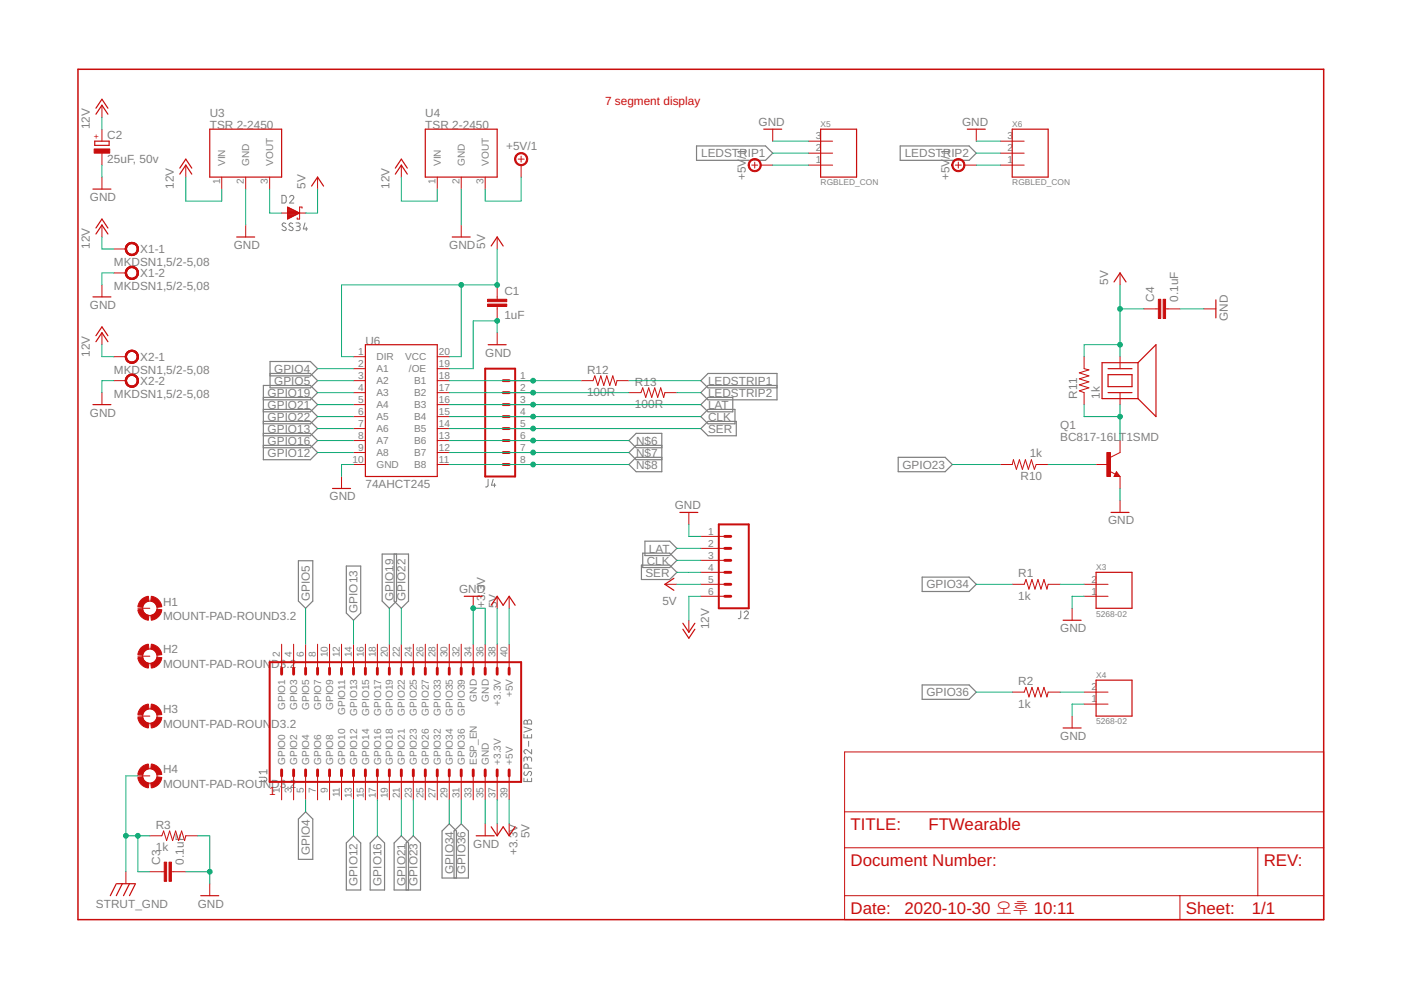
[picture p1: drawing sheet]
<svg xmlns="http://www.w3.org/2000/svg" width="297mm" height="210mm" viewBox="0 0 297 210" stroke-linecap="round" stroke-linejoin="round" font-family="sans-serif">
<g fill="none" stroke="#808080" stroke-width=".21">
<path d="M59.8 41.4l.6 .1 .2 .2 .1 .9-.3 .4-.6 .1zM60.6 47.4l-.4-.1-.4 .3 .1 .3 .6 .3a.38 .38 0 0 1 .1 .5 .38 .38 0 0 1-.5 .2l-.3-.2M61.4 41.8a.44 .44 0 0 1 .6-.3 .44 .44 0 0 1 .2 .7l-.8 .9h.9M62.1 47.4l-.3-.1a.37 .37 0 0 0-.5 .1 .37 .37 0 0 0 .2 .5l.5 .3a.38 .38 0 0 1 .1 .5 .38 .38 0 0 1-.5 .2l-.4-.2M62.8 47.3h.5a.36 .36 0 0 1 .3 .3 .36 .36 0 0 1-.3 .4h-.4M63.2 48a.46 .46 0 0 1 .4 .4 .46 .46 0 0 1-.4 .5h-.4M64.7 47.3l-.4 1.2h.9M64.9 48.2v.7M103.5 101.6v1.4l-.5 .3M104.6 101.6l-.4 1.3h.9M104.8 102.5v.8M157.1 129.5l-.1 1.5-.5 .2"/>
<path d="M157.8 129.9a.44 .44 0 0 1 .6-.3 .44 .44 0 0 1 .1 .7l-.7 .9h.9M111.1 155.7v.7h1.6v-.7M111.1 154.1l1.6 .6-1.6 .5M111.2 152.8l.4-.1 .2 .4a.46 .46 0 0 1 .5-.5 .46 .46 0 0 1 .4 .5v.4h-1.6zM111.8 153.1v.4M111.8 155.9v.5M112.1 157.2v1M112.7 158.9v.9l-.9-.7a.44 .44 0 0 0-.7 .1 .44 .44 0 0 0 .3 .6M54.9 164.8h1.2a.46 .46 0 0 1 .5 .5 .46 .46 0 0 1-.5 .4h-1.2M56.6 163.6h-1.7l.4 .5M56.6 163.2v.9M111.1 165v.7h1.6v-.7"/>
<path d="M111.2 163.6a.42 .42 0 0 0-.1 .6 .42 .42 0 0 0 .6 .1l.4-.7a.42 .42 0 0 1 .6 .1 .42 .42 0 0 1-.1 .6l-.1 .2M111.8 160.9a.46 .46 0 0 1 .5-.4 .46 .46 0 0 1 .4 .4v.5M111.8 161.2v-.4a.36 .36 0 0 0-.4-.3 .36 .36 0 0 0-.3 .3v.6M111.8 165.2v.5M112 162.9v-.5a.44 .44 0 0 0-.5-.4 .44 .44 0 0 0-.4 .4v.5h1.6"/>
</g>
<g fill="none" stroke="#808080" stroke-width=".25">
<path d="M147.7 30.9h14.6l1.5 1.6-1.5 1.5h-14.6zM190.9 30.9h14.6l1.5 1.6-1.5 1.5h-14.6zM57.3 79.2h8.5l1.5 1.5-1.5 1.5h-8.5v-5.6h8.5l1.5 1.6-1.5 1.5h-8.5M55.8 84.8h10l1.5-1.6-1.5-1.5h-10v15.8h10l1.5-1.6-1.5-1.5h-10M55.8 84.3h10l1.5 1.5-1.5 1.5h-10M55.8 86.8h10l1.5 1.5-1.5 1.6h-10M55.8 89.3h10l1.5 1.6-1.5 1.5h-10M55.8 91.9h10l1.5 1.5-1.5 1.5h-10M140.3 94.4h-5.4l-1.6 1.5 1.6 1.6h5.4M140.3 94.9h-5.4l-1.6-1.5 1.6-1.5h5.4v8.1h-5.4l-1.6-1.5 1.6-1.5h5.4M148.6 90.9l1.5-1.6h6v3.1h-6zM148.6 85.8l1.5-1.5h5.3v3h-5.3z"/>
<path d="M148.6 88.3l1.5-1.5h5.7v3.1h-5.7zM164.7 81.7h-14.6l-1.5 1.5 1.5 1.6h14.6v-5.6h-14.6l-1.5 1.5 1.5 1.5h14.6M190.4 97h10l1.5 1.5-1.5 1.5h-10zM63.3 118.9h3v8.5l-1.5 1.6-1.5-1.6zM83.6 117.5v9.9l1.5 1.6 1.5-1.6v-9.9h-5.6v9.9l1.5 1.6 1.6-1.6v-9.9M136 119.8h6l1.5 1.5-1.5 1.6h-6zM136.3 117.3h5.7l1.5 1.5-1.5 1.5h-5.7zM136.7 114.7h5.3l1.5 1.6-1.5 1.5h-5.3zM73.4 120h3.1v10l-1.5 1.5-1.6-1.5zM195.5 122.4h10l1.5 1.5-1.5 1.5h-10zM195.5 145.2h10l1.5 1.5-1.5 1.6h-10zM64.8 172.1l1.5 1.6v8.5h-3v-8.5z"/>
<path d="M73.4 178.7l1.6-1.5 1.5 1.5v10h-3.1zM78.5 178.7l1.5-1.5 1.5 1.5v10h-3zM86.1 188.7v-10l1.5-1.5 1.6 1.5v10h-5.6v-10l1.5-1.5 1.5 1.5v10M96.3 186.2v-10l1.5-1.5 1.5 1.5v10h-5.6v-10l1.5-1.5 1.6 1.5v10"/>
</g>
<path d="M16.5 14.7h264.1v180.3h-264.1z" fill="none" stroke="#c90d0c" stroke-width=".32"/>
<g fill="none" stroke="#c90d0c" stroke-width=".21">
<path d="M21.6 22.3v2.5M21.6 27.4v2.5M21.6 32.5v2.5M21.6 37.5v2.6M39.4 35v2.5M47 37.5v2.6M52.1 37.5v2.6M57.2 37.5v2.6M67.3 37.5v2.6M85.1 35v2.5M92.7 37.5v2.6M97.8 37.5v2.6"/>
<path d="M102.9 37.5v2.6M109.9 33.7h1.2M110.5 33.1v1.3M110.5 35v2.5M159.4 35h1.3M160 34.4v1.2M161.3 35h2.5M163.8 27.4v2.5M171.4 29.9h5.1M171.4 32.5h5.1M171.4 35h5.1M202.5 35h1.3"/>
<path d="M203.2 34.4v1.2M204.4 35h2.6M207 27.4v2.5M212.1 29.9h5M212.1 32.5h5M212.1 35h5M21.6 47.7v2.5M24.2 52.8h2.5M24.2 57.9h2.5M52.1 47.7v2.5M59.7 45.2h1.3M61 43.9l2.5 1.3-2.5 1.2z"/>
<path d="M61 46.4h.1M61 46.3h.3M61 46.1h.6M61 46h.8M61 45.9h1M61 45.8h1.3M61 45.7h1.5M61 45.6h1.7M61 45.4h2M61 45.3h2.2M61 45.2h2.5M61 45.1h2.3"/>
<path d="M61 44.9h2.1M61 44.8h1.8M61 44.7h1.6M61 44.6h1.4M61 44.5h1.1M61 44.3h.9M61 44.2h.6M61 44.1h.4M61 44h.2M63.5 45.2h1.3M64 44.2v-.3h-.5v2.5h-.5v-.2M97.8 47.7v2.5"/>
<path d="M105.4 50.2v2.6M237.5 57.9v2.5M21.6 60.4v2.5M21.6 70.5v2.6M24.2 75.6h2.5M75 75.6h2.5M75 78.2h2.5M92.7 75.6h2.5M92.7 78.2h2.5M105.4 60.4v3.1M105.4 65v3M105.4 70.5v2.6"/>
<path d="M229.8 75.6v2.6l1.1 .2-2.1 .7 2.1 .6-2.1 .6 2.1 .7-2.1 .6 2.1 .6-2.1 .7 1 .3v2.6M237.5 75.6v2.6M242.5 65.5h3.1M247.1 65.5h3.1M255.2 65.5h2.6M21.6 83.2v2.6M24.2 80.7h2.5M75 98.5h2.5M75 80.7h2.5M75 83.2h2.5M75 85.8h2.5M75 88.3h2.5"/>
<path d="M75 90.9h2.5M75 93.4h2.5M75 95.9h2.5M92.7 98.5h2.5M92.7 80.7h2.5M92.7 83.2h2.5M92.7 85.8h2.5M92.7 88.3h2.5M92.7 90.9h2.5M92.7 93.4h2.5M92.7 95.9h2.5M107.9 98.5h5.1"/>
<path d="M107.9 80.7h5.1M107.9 83.2h5.1M107.9 85.8h5.1M107.9 88.3h5.1M107.9 90.9h5.1M107.9 93.4h5.1M107.9 95.9h5.1M123.2 80.7h2.5l.4-1 .6 2 .7-2 .6 2 .7-2 .6 2 .6-2 .7 2 .2-1h2.5M133.3 83.2h2.6l.4-1 .6 2.1 .6-2.1 .7 2.1 .6-2.1 .6 2.1 .7-2.1 .6 2.1 .3-1.1h2.5M212.1 98.5h2.5l.3-1 .6 2 .6-2 .7 2 .6-2 .6 2 .7-2 .6 2 .4-1h2.5M232.4 98.5h2.5M235.2 99.9l1.3 .6"/>
<path d="M237.5 83.2v2.6M237.5 93.4v2.5l-2.1 1.1M72.4 101v2.6M146 108.6v2.6M148.6 113.7h5.1M148.6 116.3h5.1M148.6 118.8h5.1M236.7 100l.8 1h-1.3zM237.5 101v2.6M237.5 106.1v2.5M29.2 129h2.6M29.2 139.1h2.6"/>
<path d="M59.7 136.6v5.1M62.3 136.6v5.1M64.8 136.6v5.1M67.3 136.6v5.1M69.9 136.6v5.1M72.4 136.6v5.1M75 136.6v5.1M77.5 136.6v5.1M80 136.6v5.1M82.5 136.6v5.1M85.1 136.6v5.1M87.6 136.6v5.1"/>
<path d="M90.2 136.6v5.1M92.7 136.6v5.1M95.2 136.6v5.1M97.8 136.6v5.1M100.3 126.4v2.6M100.3 136.6v5.1M102.9 136.6v5.1M105.4 126.4v2.6M105.4 136.6v5.1M107.9 126.4v2.6M107.9 136.6v5.1M141 123.9h2.5"/>
<path d="M146 131.5v2.5M148.6 123.9h5.1M148.6 126.4h5.1M148.6 121.3h5.1M214.6 123.9h2.5l.4-1 .7 2 .6-2 .6 2 .7-2 .6 2 .6-2 .7 2 .2-1h2.6M227.3 129v2.5M229.8 123.9h5.1M229.8 126.4h5.1M29.2 151.8h2.6M179.1 159.4h101.5v35.6h-101.5zM214.6 146.7h2.5l.4-1 .7 2.1 .6-2.1 .6 2.1 .7-2.1 .6 2.1 .6-2.1 .7 2.1 .2-1.1h2.6M227.3 151.8v2.5"/>
<path d="M229.8 146.7h5.1M229.8 149.3h5.1M29.2 164.5h2.6M31.8 177.2h2.5l.4-1 .6 2 .7-2 .6 2 .6-2 .7 2 .6-2 .6 2 .3-1h2.5M59.7 164.5v5.1M62.3 164.5v5.1M64.8 164.5v5.1M67.3 164.5v5.1M69.9 164.5v5.1M72.4 164.5v5.1M75 164.5v5.1M77.5 164.5v5.1"/>
<path d="M80 164.5v5.1M82.5 164.5v5.1M85.1 164.5v5.1M87.6 164.5v5.1M90.2 164.5v5.1M92.7 164.5v5.1M95.2 164.5v5.1M97.8 164.5v5.1M100.3 164.5v5.1M102.9 164.5v5.1M102.9 174.7v2.5M105.4 164.5v5.1"/>
<path d="M105.4 174.7v2.5M107.9 164.5v5.1M107.9 174.7v2.5M179.1 179.7h101.5M179.1 172.1h101.5M266.7 179.7v10.2M26.7 184.8v2.6M31.8 184.8h3M36.3 184.8h3.1M44.5 187.4v2.5M179.1 189.9h101.5M250.2 189.9v5.1"/>
<circle cx="31.8" cy="139.1" r="1.52"/>
<circle cx="31.8" cy="129" r="1.52"/>
<circle cx="31.8" cy="151.8" r="1.52"/>
<circle cx="31.8" cy="164.5" r="1.52"/>
</g>
<g fill="none" stroke="#c90d0c" stroke-width=".25">
<path d="M20.1 29.9h3v.9h-3zM20.3 24.2l1.3-1.9 1.3 1.9M20.3 22.9l1.3-1.9 1.3 1.9M38.1 36.9l1.3-1.9 1.3 1.9M38.1 35.6l1.3-1.9 1.3 1.9M44.5 27.4h15.2v10.1h-15.2zM66.1 39.5l1.2-2 1.3 2M83.8 36.9l1.3-1.9 1.3 1.9M83.8 35.6l1.3-1.9 1.3 1.9M90.2 27.4h15.2v10.1h-15.2zM161.9 27.4h3.8M174 27.4h7.6v10.1h-7.6z"/>
<path d="M205.1 27.4h3.8M214.6 27.4h7.6v10.1h-7.6zM19.7 40.1h3.8M20.3 49.6l1.3-1.9 1.3 1.9M20.3 48.3l1.3-1.9 1.3 1.9M50.2 50.2h3.8M95.9 50.2h3.8M104.1 52.2l1.3-2 1.3 2M236.2 59.8l1.3-1.9 1.2 1.9M19.7 62.9h3.8M20.3 72.5l1.3-2 1.3 2M20.3 71.2l1.3-1.9 1.3 1.9"/>
<path d="M77.5 73.1h15.2v27.9h-15.2zM103.5 73.1h3.8M234.9 79.4h5.1v2.6h-5.1zM234.9 78.2h5.1M241.3 76.9h-7.6v7.6h7.6M241.3 76.9v7.6M241.3 76.9l3.8-3.8v15.2l-3.8-3.8M257.8 63.6v3.8M19.7 85.8h3.8M234.9 83.2h5.1M70.5 103.6h3.8M144.1 108.6h3.9"/>
<path d="M235.6 108.6h3.8M236.7 100.5l.1 .3h-.3l.2-.5 .5 .6h-.7M98.4 126.4h3.8M104.1 128.3l1.3-1.9 1.3 1.9 1.2-1.9 1.3 1.9M142.9 122.6l-1.9 1.3 1.9 1.3M144.8 132.1l1.2 1.9 1.3-1.9M144.8 133.4l1.2 1.9 1.3-1.9M225.4 131.5h3.8M232.4 121.3h7.6v7.7h-7.6zM225.4 154.3h3.8M232.4 144.2h7.6v7.6h-7.6zM101 177.2h3.8"/>
<path d="M104.1 175.3l1.3 1.9 1.3-1.9 1.2 1.9 1.3-1.9M24.7 187.4l-1.3 2.5M24.8 187.4h3.8M25.9 187.4l-1.2 2.5M27.5 187.4l-1.3 2.5M28.7 187.4l-1.2 2.5M42.6 189.9h3.8"/>
</g>
<g fill="#c90d0c" stroke="#c90d0c" stroke-width=".21">
<path d="M234.7 95.9h.7v5.1h-.7z"/>
<path d="M246.6 63.5h.5v4h-.5z"/>
<path d="M245.6 63.5h.5v4h-.5z"/>
<path d="M103.4 64.5h4v.5h-4z"/>
<path d="M103.4 63.5h4v.5h-4z"/>
<path d="M20 31.6h3.3v.9h-3.3z"/>
<path d="M35.8 182.8h.5v4.1h-.5z"/>
<path d="M34.8 182.8h.5v4.1h-.5z"/>
</g>
<path d="M102.9 78.2h6.3v22.8h-6.3zM152.4 111.2h6.3v17.8h-6.3zM57.2 140.4h53.3v25.4h-53.3z" fill="none" stroke="#c90d0c" stroke-width=".42"/>
<g fill="none" stroke="#c90d0c" stroke-width=".61">
<path d="M106.7 85.8h1.2M106.7 83.2h1.2M106.7 80.7h1.2M106.7 90.9h1.2M106.7 88.3h1.2M106.7 93.4h1.2M106.7 95.9h1.2M106.7 98.5h1.2M153.7 118.8h1.2M153.7 116.3h1.2M153.7 113.7h1.2M153.7 123.9h1.2"/>
<path d="M153.7 121.3h1.2M153.7 126.4h1.2M59.7 141.7v1.2M62.3 141.7v1.2M64.8 141.7v1.2M67.3 141.7v1.2M69.9 141.7v1.2M72.4 141.7v1.2M75 141.7v1.2M77.5 141.7v1.2M80 141.7v1.2M82.5 141.7v1.2"/>
<path d="M85.1 141.7v1.2M87.6 141.7v1.2M90.2 141.7v1.2M92.7 141.7v1.2M95.2 141.7v1.2M97.8 141.7v1.2M100.3 141.7v1.2M102.9 141.7v1.2M105.4 141.7v1.2M107.9 141.7v1.2M59.7 163.2v1.3M62.3 163.2v1.3"/>
<path d="M64.8 163.2v1.3M67.3 163.2v1.3M69.9 163.2v1.3M72.4 163.2v1.3M75 163.2v1.3M77.5 163.2v1.3M80 163.2v1.3M82.5 163.2v1.3M85.1 163.2v1.3M87.6 163.2v1.3M90.2 163.2v1.3M92.7 163.2v1.3"/>
<path d="M95.2 163.2v1.3M97.8 163.2v1.3M100.3 163.2v1.3M102.9 163.2v1.3M105.4 163.2v1.3M107.9 163.2v1.3"/>
</g>
<g fill="#c90d0c" stroke="#c90d0c" stroke-width=".21">
<path d="M109.5 32.8a1.4 1.4 0 0 1 2.2 .2 1.4 1.4 0 0 1-.8 2.1 1.4 1.4 0 0 1-1.8-1.4h.2a1.15 1.15 0 0 1 1.7-1 1.15 1.15 0 0 1 .2 1.9 1.15 1.15 0 0 1-1.8-.6l-.1-.3h-.2z" fill-rule="evenodd"/>
<path d="M26.9 51.8a1.39 1.39 0 0 1 2.2 .3 1.39 1.39 0 0 1-.8 2 1.39 1.39 0 0 1-1.7-1.3h.2a1.14 1.14 0 0 1 1.6-1.1 1.14 1.14 0 0 1 .3 1.9 1.14 1.14 0 0 1-1.8-.5l-.1-.3h-.2z" fill-rule="evenodd"/>
<path d="M26.9 51.8a1.39 1.39 0 0 1 2.2 .3 1.39 1.39 0 0 1-.8 2 1.39 1.39 0 0 1-1.7-1.3h.2a1.14 1.14 0 0 1 1.6-1.1 1.14 1.14 0 0 1 .3 1.9 1.14 1.14 0 0 1-1.8-.5l-.1-.3h-.2z" fill-rule="evenodd"/>
<path d="M26.9 51.8a1.39 1.39 0 0 1 2.2 .3 1.39 1.39 0 0 1-.8 2 1.39 1.39 0 0 1-1.7-1.3h.2a1.14 1.14 0 0 1 1.6-1.1 1.14 1.14 0 0 1 .3 1.9 1.14 1.14 0 0 1-1.8-.5l-.1-.3h-.2z" fill-rule="evenodd"/>
<path d="M26.9 56.9a1.4 1.4 0 0 1 2.3 .2 1.4 1.4 0 0 1-.9 2.1 1.4 1.4 0 0 1-1.7-1.3h.2a1.14 1.14 0 0 1 1.6-1.1 1.14 1.14 0 0 1 .3 1.9 1.14 1.14 0 0 1-1.8-.6l-.1-.2h-.2z" fill-rule="evenodd"/>
<path d="M26.9 56.9a1.4 1.4 0 0 1 2.3 .2 1.4 1.4 0 0 1-.9 2.1 1.4 1.4 0 0 1-1.7-1.3h.2a1.14 1.14 0 0 1 1.6-1.1 1.14 1.14 0 0 1 .3 1.9 1.14 1.14 0 0 1-1.8-.6l-.1-.2h-.2z" fill-rule="evenodd"/>
<path d="M26.9 56.9a1.4 1.4 0 0 1 2.3 .2 1.4 1.4 0 0 1-.9 2.1 1.4 1.4 0 0 1-1.7-1.3h.2a1.14 1.14 0 0 1 1.6-1.1 1.14 1.14 0 0 1 .3 1.9 1.14 1.14 0 0 1-1.8-.6l-.1-.2h-.2z" fill-rule="evenodd"/>
<path d="M26.9 74.7a1.4 1.4 0 0 1 2.3 .2 1.4 1.4 0 0 1-.9 2.1 1.4 1.4 0 0 1-1.7-1.4h.2a1.14 1.14 0 0 1 1.6-1 1.14 1.14 0 0 1 .3 1.9 1.14 1.14 0 0 1-1.8-.6l-.1-.3h-.2z" fill-rule="evenodd"/>
<path d="M26.9 74.7a1.4 1.4 0 0 1 2.3 .2 1.4 1.4 0 0 1-.9 2.1 1.4 1.4 0 0 1-1.7-1.4h.2a1.14 1.14 0 0 1 1.6-1 1.14 1.14 0 0 1 .3 1.9 1.14 1.14 0 0 1-1.8-.6l-.1-.3h-.2z" fill-rule="evenodd"/>
<path d="M26.9 74.7a1.4 1.4 0 0 1 2.3 .2 1.4 1.4 0 0 1-.9 2.1 1.4 1.4 0 0 1-1.7-1.4h.2a1.14 1.14 0 0 1 1.6-1 1.14 1.14 0 0 1 .3 1.9 1.14 1.14 0 0 1-1.8-.6l-.1-.3h-.2z" fill-rule="evenodd"/>
<path d="M26.9 79.8a1.4 1.4 0 0 1 2.3 .2 1.4 1.4 0 0 1-.9 2.1 1.4 1.4 0 0 1-1.7-1.4h.2a1.14 1.14 0 0 1 1.6-1 1.14 1.14 0 0 1 .3 1.9 1.14 1.14 0 0 1-1.8-.6l-.1-.3h-.2z" fill-rule="evenodd"/>
<path d="M26.9 79.8a1.4 1.4 0 0 1 2.3 .2 1.4 1.4 0 0 1-.9 2.1 1.4 1.4 0 0 1-1.7-1.4h.2a1.14 1.14 0 0 1 1.6-1 1.14 1.14 0 0 1 .3 1.9 1.14 1.14 0 0 1-1.8-.6l-.1-.3h-.2z" fill-rule="evenodd"/>
<path d="M26.9 79.8a1.4 1.4 0 0 1 2.3 .2 1.4 1.4 0 0 1-.9 2.1 1.4 1.4 0 0 1-1.7-1.4h.2a1.14 1.14 0 0 1 1.6-1 1.14 1.14 0 0 1 .3 1.9 1.14 1.14 0 0 1-1.8-.6l-.1-.3h-.2z" fill-rule="evenodd"/>
<path d="M159 34.1a1.39 1.39 0 0 1 2.2 .2 1.39 1.39 0 0 1-.8 2.1 1.39 1.39 0 0 1-1.8-1.4h.3a1.14 1.14 0 0 1 1.6-1.1 1.14 1.14 0 0 1 .3 1.9 1.14 1.14 0 0 1-1.9-.5v-.3h-.3z" fill-rule="evenodd"/>
<path d="M202.2 34.1a1.4 1.4 0 0 1 2.2 .2 1.4 1.4 0 0 1-.8 2.1 1.4 1.4 0 0 1-1.8-1.4h.2a1.15 1.15 0 0 1 1.6-1.1 1.15 1.15 0 0 1 .3 1.9 1.15 1.15 0 0 1-1.8-.5l-.1-.3h-.2z" fill-rule="evenodd"/>
<path d="M32.1 126.4a2.52 2.52 0 0 1 2.2 2.3l-1 .1-.2-.7a1.4 1.4 0 0 0-1.1-.7z" fill-rule="evenodd"/>
<path d="M29.8 127.3l.7-.5 1-.4 .1 1-.9 .5-.5 .9-1-.1z" fill-rule="evenodd"/>
<path d="M29.2 129.3l1-.1a1.51 1.51 0 0 0 1.4 1.3l-.1 1a2.59 2.59 0 0 1-2.3-2.2z" fill-rule="evenodd"/>
<path d="M32 130.5l.9-.5 .4-.8 1 .1a2.59 2.59 0 0 1-2.2 2.2z" fill-rule="evenodd"/>
<path d="M32.1 136.6a2.52 2.52 0 0 1 2.2 2.2l-1 .1-.2-.6a1.4 1.4 0 0 0-1.1-.7z" fill-rule="evenodd"/>
<path d="M29.8 137.5l.7-.6 1-.3 .1 1-.9 .4-.5 .9-1-.1z" fill-rule="evenodd"/>
<path d="M29.2 139.4l1-.1a1.51 1.51 0 0 0 1.4 1.4l-.1 .9a2.53 2.53 0 0 1-2.3-2.2z" fill-rule="evenodd"/>
<path d="M32 140.7l.9-.5 .4-.9 1 .1a2.54 2.54 0 0 1-2.2 2.2z" fill-rule="evenodd"/>
<path d="M32.1 149.3a2.52 2.52 0 0 1 2.2 2.2l-1 .1-.4-.9-.9-.4z" fill-rule="evenodd"/>
<path d="M29.8 150.2l.7-.6 1-.3 .1 1-.9 .4-.5 .9-1-.1 .2-.6z" fill-rule="evenodd"/>
<path d="M29.2 152.1l1-.1 .5 .9 .9 .5-.1 .9a2.52 2.52 0 0 1-2.3-2.2z" fill-rule="evenodd"/>
<path d="M32 153.4l.9-.5 .4-.9 1 .1a2.53 2.53 0 0 1-2.2 2.2z" fill-rule="evenodd"/>
<path d="M32.1 162a2.53 2.53 0 0 1 2.2 2.2l-1 .1-.4-.9-.9-.4z" fill-rule="evenodd"/>
<path d="M29.8 162.9l.7-.6 1-.3 .1 1-.7 .2a1.4 1.4 0 0 0-.7 1.1l-1-.1z" fill-rule="evenodd"/>
<path d="M29.2 164.8l1-.1 .5 .9 .9 .5-.1 .9a2.52 2.52 0 0 1-2.3-2.2z" fill-rule="evenodd"/>
<path d="M33.3 164.7l1 .1a2.53 2.53 0 0 1-2.2 2.2l-.1-.9 .9-.5z" fill-rule="evenodd"/>
</g>
<g fill="none" stroke="#0dab76" stroke-width=".21">
<path d="M21.6 24.8v2.6M21.6 35v2.5M39.4 37.5v5.1h7.6v-2.5M85.1 37.5v5.1h7.6v-2.5M110.5 37.5v5.1h-7.6v-2.5M163.8 29.9h7.6M163.8 35h7.6M163.8 32.5h7.6M207 29.9h5.1M207 35h5.1M207 32.5h5.1M21.6 50.2v2.6h2.6"/>
<path d="M24.2 57.9h-2.6v2.5M52.1 40.1v7.6M57.2 40.1v5.1h2.5M67.3 40.1v5.1h-2.5M97.8 40.1v7.6M105.4 52.8v7.6h-33v15.2h2.6M21.6 73.1v2.5h2.6M67.3 78.2h7.7M97.8 60.4v15.2h-2.6M105.4 70.5v-2.5h-5.1v10.2h-5.1M237.5 73.1h-7.7v2.5M237.5 60.4v15.2"/>
<path d="M237.5 65.5h5M250.2 65.5h5M24.2 80.7h-2.6v2.5M67.3 80.7h7.7M67.3 88.3h7.7M67.3 83.2h7.7M67.3 85.8h7.7M67.3 95.9h7.7M67.3 90.9h7.7M67.3 93.4h7.7M75 98.5h-2.6v2.5M95.2 98.5h38.1"/>
<path d="M95.2 80.7h28M95.2 88.3h53.4M95.2 83.2h38.1M95.2 85.8h53.4M95.2 95.9h38.1M95.2 90.9h53.4M95.2 93.4h38.1M133.3 80.7h15.3M143.5 83.2h5.1M201.9 98.5h10.2M222.2 98.5h10.2M229.8 85.8v2.5h7.7"/>
<path d="M237.5 85.8v7.6M143.5 116.3h5.1M143.5 118.8h5.1M146 111.2v2.5h2.6M237.5 103.6v2.5M64.8 129v7.6M75 131.5v5.1M82.5 129v7.6M85.1 129v7.6M100.3 136.6v-7.6h2.6v7.6M105.4 129v7.6M107.9 129v7.6"/>
<path d="M143.5 123.9h5.1M143.5 121.3h5.1M148.6 126.4h-2.6v5.1M207 123.9h7.6M224.8 123.9h5M229.8 126.4h-2.5v2.6M207 146.7h7.6M224.8 146.7h5M229.8 149.3h-2.5v2.5M26.7 177.2h5.1M29.2 177.2v7.6h2.6M29.2 164.5h-2.5v20.3"/>
<path d="M41.9 177.2h2.6v10.2M64.8 169.6v2.5M75 169.6v7.6M80 169.6v7.6M85.1 169.6v7.6M87.6 169.6v7.6M95.2 169.6v5.1M97.8 169.6v5.1M102.9 169.6v5.1M105.4 169.6v5.1M107.9 169.6v5.1M39.4 184.8h5.1"/>
</g>
<g fill="#0dab76" stroke="#0dab76" stroke-width=".21">
<circle cx="237.5" cy="73.1" r=".51"/>
<circle cx="237.5" cy="65.5" r=".51"/>
<circle cx="105.4" cy="60.4" r=".51"/>
<circle cx="97.8" cy="60.4" r=".51"/>
<circle cx="105.4" cy="68" r=".51"/>
<circle cx="100.3" cy="129" r=".51"/>
<circle cx="44.5" cy="184.8" r=".51"/>
<circle cx="237.5" cy="88.3" r=".51"/>
<circle cx="113" cy="83.2" r=".51"/>
<circle cx="113" cy="80.7" r=".51"/>
<circle cx="113" cy="85.8" r=".51"/>
<circle cx="113" cy="88.3" r=".51"/>
<circle cx="113" cy="90.9" r=".51"/>
<circle cx="113" cy="93.4" r=".51"/>
<circle cx="113" cy="95.9" r=".51"/>
<circle cx="113" cy="98.5" r=".51"/>
<circle cx="26.7" cy="177.2" r=".51"/>
<circle cx="29.2" cy="177.2" r=".51"/>
</g>
<g font-size="3.6" fill="#c90d0c">
<text x="180.3" y="175.9">TITLE:</text>
<text x="196.8" y="175.9">FTWearable</text>
<text x="180.3" y="183.6">Document Number:</text>
<text x="267.9" y="183.6">REV:</text>
<text x="180.3" y="193.7">Date:</text>
<text x="191.8" y="193.7">2020-10-30 오후 10:11</text>
<text x="251.4" y="193.7">Sheet:</text>
<text x="265.4" y="193.7">1/1</text>
</g>
<g font-size="2.5" fill="#c90d0c">
<text x="128.3" y="22.3">7 segment display</text>
<text x="57" y="168.6">1</text>
</g>
<g font-size="2.5" fill="#808080">
<text x="19.1" y="27.4" transform="rotate(-90 19.1 27.4)">12V</text>
<text x="22.8" y="29.4">C2</text>
<text x="44.5" y="27.4">TSR 2-2450</text>
<text x="44.5" y="24.9">U3</text>
<text x="90.2" y="27.4">TSR 2-2450</text>
<text x="90.2" y="24.9">U4</text>
<text x="160.8" y="26.6">GND</text>
<text x="204" y="26.6">GND</text>
<text x="22.8" y="34.5">25uF, 50v</text>
<text x="107.3" y="31.8">+5V/1</text>
<text x="148.6" y="33.4">LEDSTRIP1</text>
<text x="158.1" y="33.7" transform="rotate(-90 158.1 33.7)">/1</text>
<text x="191.8" y="33.4">LEDSTRIP2</text>
<text x="201.3" y="33.7" transform="rotate(-90 201.3 33.7)">/1</text>
<text x="36.8" y="40.1" transform="rotate(-90 36.8 40.1)">12V</text>
<text x="64.8" y="40.1" transform="rotate(-90 64.8 40.1)">5V</text>
<text x="82.6" y="40.1" transform="rotate(-90 82.6 40.1)">12V</text>
<text x="158.1" y="38.2" transform="rotate(-90 158.1 38.2)">+5V</text>
<text x="201.3" y="38.2" transform="rotate(-90 201.3 38.2)">+5V</text>
<text x="19.1" y="42.6">GND</text>
<text x="19.1" y="52.8" transform="rotate(-90 19.1 52.8)">12V</text>
<text x="29.7" y="53.7">X1-1</text>
<text x="49.5" y="52.8">GND</text>
<text x="95.3" y="52.8">GND</text>
<text x="102.9" y="52.8" transform="rotate(-90 102.9 52.8)">5V</text>
<text x="24.1" y="56.5">MKDSN1,5/2-5,08</text>
<text x="29.7" y="58.8">X1-2</text>
<text x="19.1" y="65.5">GND</text>
<text x="24.1" y="61.5">MKDSN1,5/2-5,08</text>
<text x="106.9" y="62.6">C1</text>
<text x="234.9" y="60.4" transform="rotate(-90 234.9 60.4)">5V</text>
<text x="244.7" y="64" transform="rotate(-90 244.7 64)">C4</text>
<text x="249.8" y="64" transform="rotate(-90 249.8 64)">0.1uF</text>
<text x="106.9" y="67.6">1uF</text>
<text x="260.3" y="68" transform="rotate(-90 260.3 68)">GND</text>
<text x="19.1" y="75.6" transform="rotate(-90 19.1 75.6)">12V</text>
<text x="29.7" y="76.5">X2-1</text>
<text x="77.5" y="73.1">U6</text>
<text x="102.9" y="75.6">GND</text>
<text x="24.1" y="79.3">MKDSN1,5/2-5,08</text>
<text x="29.7" y="81.6">X2-2</text>
<text x="58.1" y="79.1">GPIO4</text>
<text x="58.1" y="81.6">GPIO5</text>
<text x="124.5" y="79.2">R12</text>
<text x="134.6" y="81.8">R13</text>
<text x="150.1" y="81.6">LEDSTRIP1</text>
<text x="19.1" y="88.3">GND</text>
<text x="24.1" y="84.4">MKDSN1,5/2-5,08</text>
<text x="56.7" y="84.1">GPIO19</text>
<text x="56.7" y="86.7">GPIO21</text>
<text x="56.7" y="89.2">GPIO22</text>
<text x="124.5" y="84">100R</text>
<text x="134.6" y="86.6">100R</text>
<text x="150.1" y="84.1">LEDSTRIP2</text>
<text x="150.1" y="86.7">LAT</text>
<text x="150.1" y="89.2">CLK</text>
<text x="228.4" y="84.5" transform="rotate(-90 228.4 84.5)">R11</text>
<text x="233.2" y="84.5" transform="rotate(-90 233.2 84.5)">1k</text>
<text x="56.7" y="91.8">GPIO13</text>
<text x="56.7" y="94.3">GPIO16</text>
<text x="134.9" y="94.3">N$6</text>
<text x="150.1" y="91.8">SER</text>
<text x="224.8" y="93.4">BC817-16LT1SMD</text>
<text x="224.8" y="90.9">Q1</text>
<text x="56.7" y="96.8">GPIO12</text>
<text x="134.9" y="96.8">N$7</text>
<text x="134.9" y="99.4">N$8</text>
<text x="191.3" y="99.4">GPIO23</text>
<text x="216.4" y="101.8">R10</text>
<text x="218.3" y="97">1k</text>
<text x="69.9" y="106.1">GND</text>
<text x="77.5" y="103.6">74AHCT245</text>
<text x="143" y="107.9">GND</text>
<text x="234.9" y="111.2">GND</text>
<text x="137.1" y="119.7">CLK</text>
<text x="137.6" y="117.2">LAT</text>
<text x="97.3" y="125.7">GND</text>
<text x="136.8" y="122.2">SER</text>
<text x="196.4" y="124.8">GPIO34</text>
<text x="215.9" y="122.4">R1</text>
<text x="34.6" y="131.4">MOUNT-PAD-ROUND3.2</text>
<text x="34.6" y="128.4">H1</text>
<text x="65.7" y="127.4" transform="rotate(-90 65.7 127.4)">GPIO5</text>
<text x="75.8" y="130" transform="rotate(-90 75.8 130)">GPIO13</text>
<text x="83.4" y="127.4" transform="rotate(-90 83.4 127.4)">GPIO19</text>
<text x="86" y="127.4" transform="rotate(-90 86 127.4)">GPIO22</text>
<text x="102.9" y="129" transform="rotate(-90 102.9 129)">+3.3V</text>
<text x="105.4" y="129" transform="rotate(-90 105.4 129)">5V</text>
<text x="140.4" y="128.2">5V</text>
<text x="215.9" y="127.2">1k</text>
<text x="150.4" y="133.4" transform="rotate(-90 150.4 133.4)">12V</text>
<text x="224.8" y="134">GND</text>
<text x="34.6" y="141.6">MOUNT-PAD-ROUN</text>
<text x="34.6" y="138.5">H2</text>
<text x="57.5" y="141.6">D3.2</text>
<text x="196.4" y="147.6">GPIO36</text>
<text x="215.9" y="145.2">R2</text>
<text x="34.6" y="154.3">MOUNT-PAD-ROUN</text>
<text x="34.6" y="151.2">H3</text>
<text x="57.5" y="154.3">D3.2</text>
<text x="215.9" y="150">1k</text>
<text x="224.8" y="156.9">GND</text>
<text x="34.6" y="167">MOUNT-PAD-ROUND3.2</text>
<text x="34.6" y="163.9">H4</text>
<text x="33" y="175.7">R3</text>
<text x="100.3" y="179.8">GND</text>
<text x="112.3" y="177.7" transform="rotate(-90 112.3 177.7)">5V</text>
<text x="33" y="180.5">1k</text>
<text x="33.9" y="183.3" transform="rotate(-90 33.9 183.3)">C3</text>
<text x="39" y="183.3" transform="rotate(-90 39 183.3)">0.1uF</text>
<text x="65.7" y="181.3" transform="rotate(-90 65.7 181.3)">GPIO4</text>
<text x="96.1" y="185.3" transform="rotate(-90 96.1 185.3)">GPIO34</text>
<text x="98.7" y="185.3" transform="rotate(-90 98.7 185.3)">GPIO36</text>
<text x="109.7" y="181.3" transform="rotate(-90 109.7 181.3)">+3.3V</text>
<text x="75.8" y="187.8" transform="rotate(-90 75.8 187.8)">GPIO12</text>
<text x="80.9" y="187.8" transform="rotate(-90 80.9 187.8)">GPIO16</text>
<text x="86" y="187.8" transform="rotate(-90 86 187.8)">GPIO21</text>
<text x="88.5" y="187.8" transform="rotate(-90 88.5 187.8)">GPIO23</text>
<text x="20.3" y="192.4">STRUT_GND</text>
<text x="41.9" y="192.4">GND</text>
</g>
<g font-size="2.1" fill="#808080">
<text x="173" y="29.6">3</text>
<text x="213.6" y="29.6">3</text>
<text x="47.8" y="35.2" transform="rotate(-90 47.8 35.2)">VIN</text>
<text x="52.8" y="35.2" transform="rotate(-90 52.8 35.2)">GND</text>
<text x="57.9" y="35.2" transform="rotate(-90 57.9 35.2)">VOUT</text>
<text x="93.5" y="35.2" transform="rotate(-90 93.5 35.2)">VIN</text>
<text x="98.6" y="35.2" transform="rotate(-90 98.6 35.2)">GND</text>
<text x="103.6" y="35.2" transform="rotate(-90 103.6 35.2)">VOUT</text>
<text x="173" y="32.1">2</text>
<text x="173" y="34.7">1</text>
<text x="213.6" y="32.1">2</text>
<text x="213.6" y="34.7">1</text>
<text x="46.7" y="39.1" transform="rotate(-90 46.7 39.1)">1</text>
<text x="51.7" y="39.1" transform="rotate(-90 51.7 39.1)">2</text>
<text x="56.8" y="39.1" transform="rotate(-90 56.8 39.1)">3</text>
<text x="92.4" y="39.1" transform="rotate(-90 92.4 39.1)">1</text>
<text x="97.4" y="39.1" transform="rotate(-90 97.4 39.1)">2</text>
<text x="102.5" y="39.1" transform="rotate(-90 102.5 39.1)">3</text>
<text x="75.9" y="75.3">1</text>
<text x="75.9" y="77.8">2</text>
<text x="79.8" y="76.4">DIR</text>
<text x="85.9" y="76.4">VCC</text>
<text x="93.1" y="77.8">19</text>
<text x="93.1" y="75.3">20</text>
<text x="75.9" y="80.4">3</text>
<text x="75.9" y="82.9">4</text>
<text x="79.8" y="78.9">A1</text>
<text x="79.8" y="81.5">A2</text>
<text x="86.7" y="78.9">/OE</text>
<text x="87.8" y="81.5">B1</text>
<text x="93.1" y="82.9">17</text>
<text x="93.1" y="80.4">18</text>
<text x="110.3" y="80.4">1</text>
<text x="110.3" y="82.9">2</text>
<text x="75.9" y="85.4">5</text>
<text x="75.9" y="88">6</text>
<text x="79.8" y="84">A3</text>
<text x="79.8" y="86.6">A4</text>
<text x="79.8" y="89.1">A5</text>
<text x="87.8" y="89.1">B4</text>
<text x="87.8" y="86.6">B3</text>
<text x="87.8" y="84">B2</text>
<text x="93.1" y="88">15</text>
<text x="93.1" y="85.4">16</text>
<text x="110.3" y="85.4">3</text>
<text x="110.3" y="88">4</text>
<text x="75.9" y="90.5">7</text>
<text x="75.9" y="93.1">8</text>
<text x="75.9" y="95.6">9</text>
<text x="79.8" y="91.6">A6</text>
<text x="79.8" y="94.2">A7</text>
<text x="87.8" y="94.2">B6</text>
<text x="87.8" y="91.6">B5</text>
<text x="93.1" y="95.6">12</text>
<text x="93.1" y="93.1">13</text>
<text x="93.1" y="90.5">14</text>
<text x="110.3" y="90.5">5</text>
<text x="110.3" y="93.1">6</text>
<text x="110.3" y="95.6">7</text>
<text x="74.8" y="98.1">10</text>
<text x="79.8" y="96.7">A8</text>
<text x="79.8" y="99.3">GND</text>
<text x="87.8" y="99.3">B8</text>
<text x="87.8" y="96.7">B7</text>
<text x="93.1" y="98.1">11</text>
<text x="110.3" y="98.1">8</text>
<text x="150.1" y="113.4">1</text>
<text x="150.1" y="115.9">2</text>
<text x="150.1" y="118.5">3</text>
<text x="150.1" y="121">4</text>
<text x="150.1" y="123.5">5</text>
<text x="231.4" y="123.5">2</text>
<text x="150.1" y="126.1">6</text>
<text x="231.4" y="126.1">1</text>
<text x="59.3" y="139.3" transform="rotate(-90 59.3 139.3)">2</text>
<text x="61.9" y="139.3" transform="rotate(-90 61.9 139.3)">4</text>
<text x="64.4" y="139.3" transform="rotate(-90 64.4 139.3)">6</text>
<text x="67" y="139.3" transform="rotate(-90 67 139.3)">8</text>
<text x="69.5" y="139.3" transform="rotate(-90 69.5 139.3)">10</text>
<text x="72" y="139.3" transform="rotate(-90 72 139.3)">12</text>
<text x="74.6" y="139.3" transform="rotate(-90 74.6 139.3)">14</text>
<text x="77.1" y="139.3" transform="rotate(-90 77.1 139.3)">16</text>
<text x="79.7" y="139.3" transform="rotate(-90 79.7 139.3)">18</text>
<text x="82.2" y="139.3" transform="rotate(-90 82.2 139.3)">20</text>
<text x="84.7" y="139.3" transform="rotate(-90 84.7 139.3)">22</text>
<text x="87.3" y="139.3" transform="rotate(-90 87.3 139.3)">24</text>
<text x="89.8" y="139.3" transform="rotate(-90 89.8 139.3)">26</text>
<text x="92.4" y="139.3" transform="rotate(-90 92.4 139.3)">28</text>
<text x="94.9" y="139.3" transform="rotate(-90 94.9 139.3)">30</text>
<text x="97.4" y="139.3" transform="rotate(-90 97.4 139.3)">32</text>
<text x="100" y="139.3" transform="rotate(-90 100 139.3)">34</text>
<text x="102.5" y="139.3" transform="rotate(-90 102.5 139.3)">36</text>
<text x="105.1" y="139.3" transform="rotate(-90 105.1 139.3)">38</text>
<text x="107.6" y="139.3" transform="rotate(-90 107.6 139.3)">40</text>
<text x="101.1" y="148.8" transform="rotate(-90 101.1 148.8)">GND</text>
<text x="103.6" y="148.8" transform="rotate(-90 103.6 148.8)">GND</text>
<text x="106.2" y="149.6" transform="rotate(-90 106.2 149.6)">+3.3V</text>
<text x="108.7" y="147.8" transform="rotate(-90 108.7 147.8)">+5V</text>
<text x="231.4" y="146.4">2</text>
<text x="231.4" y="148.9">1</text>
<text x="60.5" y="150.5" transform="rotate(-90 60.5 150.5)">GPIO1</text>
<text x="63" y="150.5" transform="rotate(-90 63 150.5)">GPIO3</text>
<text x="65.5" y="150.5" transform="rotate(-90 65.5 150.5)">GPIO5</text>
<text x="68.1" y="150.5" transform="rotate(-90 68.1 150.5)">GPIO7</text>
<text x="70.6" y="150.5" transform="rotate(-90 70.6 150.5)">GPIO9</text>
<text x="73.2" y="151.6" transform="rotate(-90 73.2 151.6)">GPIO11</text>
<text x="75.7" y="151.7" transform="rotate(-90 75.7 151.7)">GPIO13</text>
<text x="78.2" y="151.7" transform="rotate(-90 78.2 151.7)">GPIO15</text>
<text x="80.8" y="151.7" transform="rotate(-90 80.8 151.7)">GPIO17</text>
<text x="83.3" y="151.7" transform="rotate(-90 83.3 151.7)">GPIO19</text>
<text x="85.9" y="151.7" transform="rotate(-90 85.9 151.7)">GPIO22</text>
<text x="88.4" y="151.7" transform="rotate(-90 88.4 151.7)">GPIO25</text>
<text x="90.9" y="151.7" transform="rotate(-90 90.9 151.7)">GPIO27</text>
<text x="93.5" y="151.7" transform="rotate(-90 93.5 151.7)">GPIO33</text>
<text x="96" y="151.7" transform="rotate(-90 96 151.7)">GPIO35</text>
<text x="98.6" y="151.7" transform="rotate(-90 98.6 151.7)">GPIO39</text>
<text x="60.5" y="162.2" transform="rotate(-90 60.5 162.2)">GPIO0</text>
<text x="63" y="162.2" transform="rotate(-90 63 162.2)">GPIO2</text>
<text x="65.5" y="162.2" transform="rotate(-90 65.5 162.2)">GPIO4</text>
<text x="68.1" y="162.2" transform="rotate(-90 68.1 162.2)">GPIO6</text>
<text x="70.6" y="162.2" transform="rotate(-90 70.6 162.2)">GPIO8</text>
<text x="73.2" y="162.2" transform="rotate(-90 73.2 162.2)">GPIO10</text>
<text x="75.7" y="162.2" transform="rotate(-90 75.7 162.2)">GPIO12</text>
<text x="78.2" y="162.2" transform="rotate(-90 78.2 162.2)">GPIO14</text>
<text x="80.8" y="162.2" transform="rotate(-90 80.8 162.2)">GPIO16</text>
<text x="83.3" y="162.2" transform="rotate(-90 83.3 162.2)">GPIO18</text>
<text x="85.9" y="162.2" transform="rotate(-90 85.9 162.2)">GPIO21</text>
<text x="88.4" y="162.2" transform="rotate(-90 88.4 162.2)">GPIO23</text>
<text x="90.9" y="162.2" transform="rotate(-90 90.9 162.2)">GPIO26</text>
<text x="93.5" y="162.2" transform="rotate(-90 93.5 162.2)">GPIO32</text>
<text x="96" y="162.2" transform="rotate(-90 96 162.2)">GPIO34</text>
<text x="98.6" y="162.2" transform="rotate(-90 98.6 162.2)">GPIO36</text>
<text x="101.1" y="162.2" transform="rotate(-90 101.1 162.2)">ESP_EN</text>
<text x="103.6" y="162.2" transform="rotate(-90 103.6 162.2)">GND</text>
<text x="106.2" y="162.2" transform="rotate(-90 106.2 162.2)">+3.3V</text>
<text x="108.7" y="162.2" transform="rotate(-90 108.7 162.2)">+5V</text>
<text x="59.3" y="168" transform="rotate(-90 59.3 168)">1</text>
<text x="61.9" y="168" transform="rotate(-90 61.9 168)">3</text>
<text x="64.4" y="168" transform="rotate(-90 64.4 168)">5</text>
<text x="67" y="168" transform="rotate(-90 67 168)">7</text>
<text x="69.5" y="168" transform="rotate(-90 69.5 168)">9</text>
<text x="72" y="169.1" transform="rotate(-90 72 169.1)">11</text>
<text x="74.6" y="169.2" transform="rotate(-90 74.6 169.2)">13</text>
<text x="77.1" y="169.2" transform="rotate(-90 77.1 169.2)">15</text>
<text x="79.7" y="169.2" transform="rotate(-90 79.7 169.2)">17</text>
<text x="82.2" y="169.2" transform="rotate(-90 82.2 169.2)">19</text>
<text x="84.7" y="169.2" transform="rotate(-90 84.7 169.2)">21</text>
<text x="87.3" y="169.2" transform="rotate(-90 87.3 169.2)">23</text>
<text x="89.8" y="169.2" transform="rotate(-90 89.8 169.2)">25</text>
<text x="92.4" y="169.2" transform="rotate(-90 92.4 169.2)">27</text>
<text x="94.9" y="169.2" transform="rotate(-90 94.9 169.2)">29</text>
<text x="97.4" y="169.2" transform="rotate(-90 97.4 169.2)">31</text>
<text x="100" y="169.2" transform="rotate(-90 100 169.2)">33</text>
<text x="102.5" y="169.2" transform="rotate(-90 102.5 169.2)">35</text>
<text x="105.1" y="169.2" transform="rotate(-90 105.1 169.2)">37</text>
<text x="107.6" y="169.2" transform="rotate(-90 107.6 169.2)">39</text>
</g>
<text font-size="1.8" fill="#c90d0c" x="21" y="29.5" transform="rotate(-90 21 29.5)">+</text>
<g font-size="1.8" fill="#808080">
<text x="174" y="26.9">X5</text>
<text x="214.6" y="26.9">X6</text>
<text x="174" y="39.3">RGBLED_CON</text>
<text x="214.6" y="39.3">RGBLED_CON</text>
<text x="232.4" y="120.8">X3</text>
<text x="232.4" y="130.7">5268-02</text>
<text x="232.4" y="143.7">X4</text>
<text x="232.4" y="153.6">5268-02</text>
</g>
</svg>
